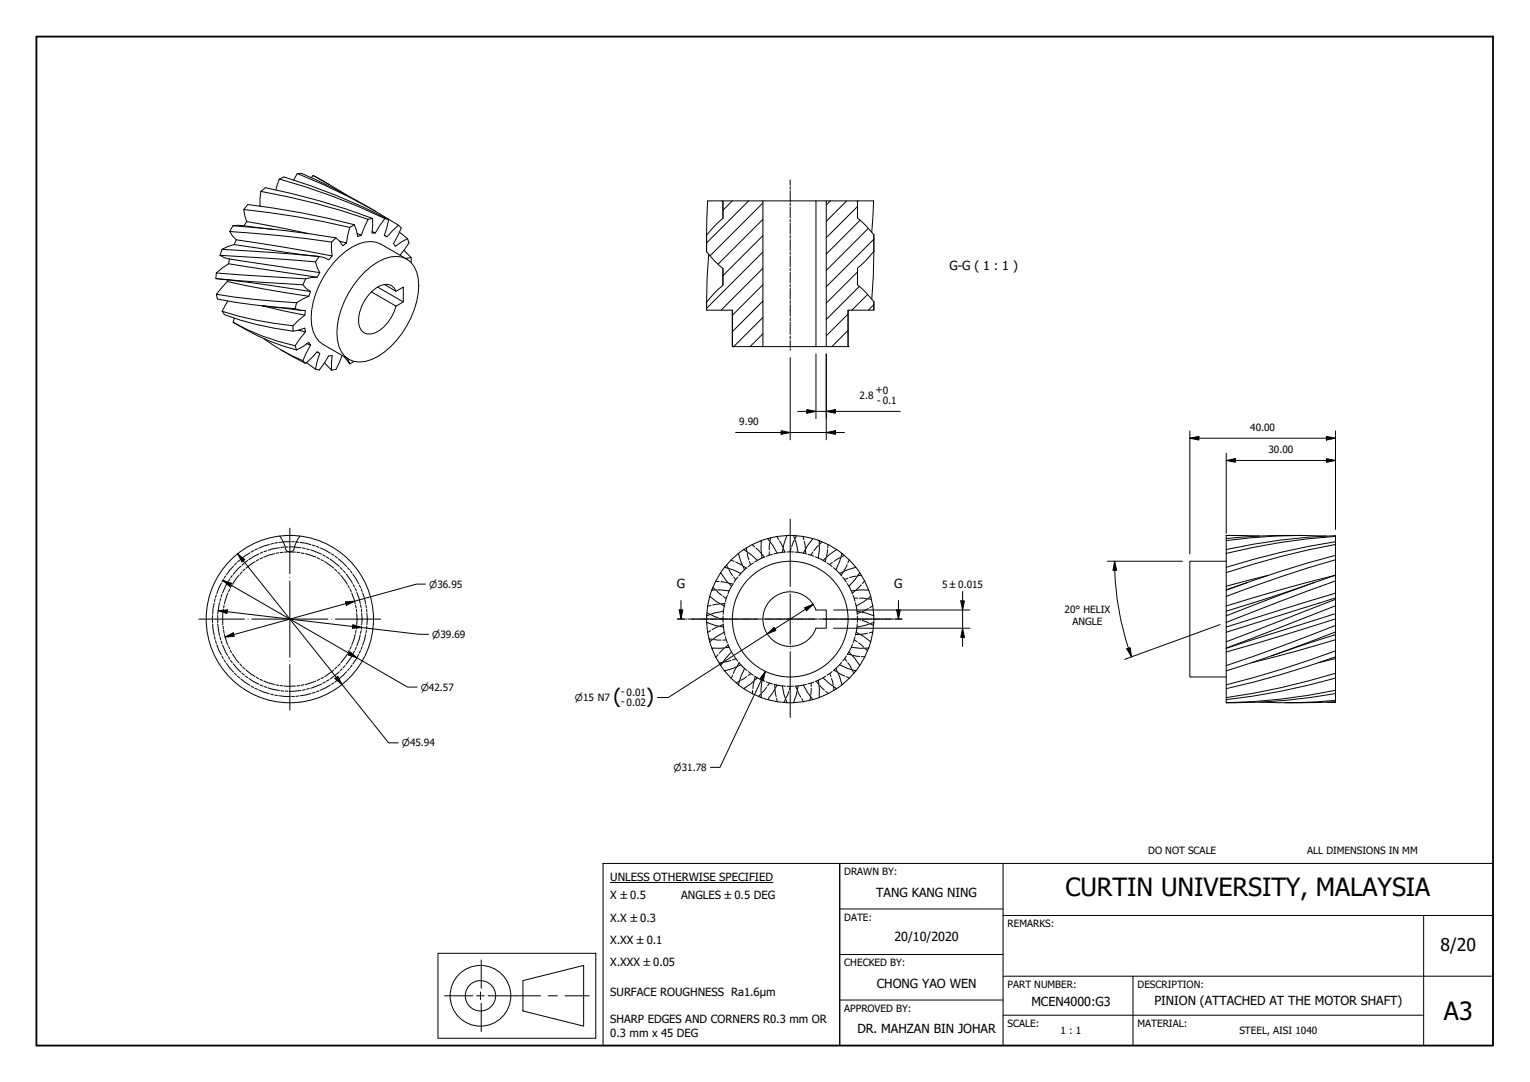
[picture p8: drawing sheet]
<svg xmlns="http://www.w3.org/2000/svg" width="420mm" height="297mm" viewBox="0 0 420 297" stroke-linecap="round" stroke-linejoin="round" font-family="sans-serif">
<!-- layer: Hatch (ISO) -->
<g fill="none" stroke="#000" stroke-width=".27">
<path d="M201.1 55.2l-2.6 2.5M205.6 55.2l-11.6 11.5M209.5 55.7l-14.5 14.5M228 55.2l-1.1 1.1M232.5 55.2l-5.6 5.6M235.5 56.7l-8.6 8.6M209.5 78.2l-8.4 8.4M209.5 73.7l-11.5 11.4M209.5 69.2l-15.5 15.5M209.5 64.7l-11 11M209.5 60.2l-12.3 12.3M235.5 74.6l-8.6 8.6"/>
<path d="M236 78.6l-9.1 9.1M236.2 60.4l-9.3 9.3M238.4 62.7l-11.5 11.5M240 65.7l-13.1 13M209.5 91.6l-3.5 3.6M209.5 87.1l-8 8.1M209.5 82.7l-8.4 8.3M232.9 90.7l-4.5 4.5M232.9 86.2l-6 6M238.3 80.8l-4.4 4.3M240 83.6l-1.6 1.5"/>
</g>
<!-- layer: Hidden (ISO) -->
<g fill="none" stroke="#000" stroke-width=".27">
<path d="M196.5 159.6l1 .1M197.9 159.7l1.9 .3M199.5 155.1l.4 .8M200.2 156.4l1 1.6M200.7 153.8l.9 .3M201.5 158.4l.5 .7M202 154.3l1.7 .9M202.6 158.4l-1 1.4M203.4 157.4l-.5 .7M204.2 155.4l.8 .5M205 150.4l.1 .9M205.1 155.8l-.6 .6"/>
<path d="M205.2 151.8l.5 1.9M205.8 154.1l.3 .9M206.5 149.5l.7 .6M206.9 154.5l-1.4 1.1M207.6 150.5l1.4 1.3M208 153.8l-.8 .5M209.3 152.2l.6 .7M210.1 152.9l-.8 .3M211.2 151.4v1M211.4 149.1l-.2 1.9M211.6 147.6l-.2 1M212.1 152.2l-1.6 .5"/>
<path d="M213.4 147.3l.4 .8M213.4 151.8l-.8 .3M214.1 148.5l.9 1.7M215.1 150.7l.4 .8M215.7 151.6h-.9M217.2 150.6l-.2 .9M217.9 151.5h-1.8M218.1 148.3l-.7 1.8M218.3 151.6h.9M218.7 147.1l-.4 .8M220.5 147.3l.3 .9M220.6 151.8l.9 .3"/>
<path d="M220.9 148.7l.3 1.8M221.2 151l.1 1M221.9 152.2l1.6 .5M223.2 151.6l-.5 .8M223.9 152.9l.8 .3M224.7 149.7l-1.2 1.5M225.7 148.7l-.6 .7M226 153.8l.8 .5M226.8 153.2l-.2 1M227.1 154.5l1.4 1.1M227.3 150.9l-.4 1.9M227.4 149.5l-.1 .9"/>
<path d="M228.6 154.4l-.8 .6M228.9 155.8l.6 .6M230.6 157.4l.5 .7M230.6 153.1l-1.6 1M231.4 158.4l1 1.4M231.5 157.1l-.5 .8M231.9 152.5l-.9 .4M232.6 155l-.8 1.7M232.8 158.8l-.9 .3M233.2 153.7l-.4 .9M235.1 158.2l-1.8 .4M236.6 157.9l-1 .2"/>
<path d="M237.4 159.5l-.6 .7M194.1 168.2l.9 .4M194.7 175.4l.9 .1M195.1 173.1l-.8 .5M195.2 166.2l-.9 .2M195.4 168.8l1.8 .8M195.8 161.2l.6 .7M196.1 175.6l1.9 .1M196.8 162.2l1.5 1.3M197.2 179.7l-.6 .7M197.3 172l-1.7 .9M197.6 165.8l-1.9 .3"/>
<path d="M197.6 169.7l.9 .3M198.6 169.1v1.7M198.6 171.5l-.9 .3M198.6 171.3l.1 .8M198.6 163.7l.8 .6M198.7 167.8l-.1 .9M198.9 178l-1.4 1.4M198.9 173.6l.2 .8M199 165.7l-.9 .1M199.1 165.5l-.2 .9M199.2 174.8l.5 1.7M199.4 175.7h-.9"/>
<path d="M199.7 163.4l-.5 1.7M199.9 176.9l.3 .8M200 177.1l-.8 .6M200.2 162.2l-.3 .8M200.3 160.1l.9 .2M200.9 179l.5 .7M201.4 160.2l-.5 .7M232.7 160.2l.4 .7M232.8 179.6l.9 .2M233.1 179l-.4 .7M233.8 162.2l.3 .8M234.1 176.9l-.3 .8"/>
<path d="M234.2 179.9l1.9 .3M234.3 163.4l.5 1.7M234.6 175.6l.8 .6M234.8 162.2l-.7 .6M234.8 174.8l-.5 1.7M234.9 165.5l.2 .9M235.1 173.6l-.2 .8M235.3 167.8l.1 .9M235.4 171.3v.8M235.4 169.1v1.7M235.5 169.9l.9 .3M235.5 164.2h-.9"/>
<path d="M235.8 176.5l1.4 1.2M235.9 174.2h-.9M236 164.2l1.9 .1M236.3 168.1l-.9 .4M236.5 160.6l-1.4 1.3M236.8 170.4l1.8 .7M237.6 178l.6 .7M238.3 173.8l-1.9 .3M238.4 164.4l.9 .1M238.4 167l-1.7 .9M239 171.3l.9 .4M239.7 166.3l-.8 .5"/>
<path d="M239.7 173.5l-.9 .2M198.4 181.8l-1 .2M200.7 181.3l-1.8 .5M201.2 185.4l-.4 .8M201.6 180.1l1 1.4M202.1 180.9l-.9 .3M202.2 183.2l-.8 1.7M202.9 181.8l.5 .7M203 187l-.9 .5M203 182l-.5 .8M204.5 183.5l.6 .6M205 185.8l-1.6 1"/>
<path d="M205.5 184.4l1.4 1M206.2 184.9l-.8 .6M206.7 189.5l-.1 1M207.1 187.1l-.3 1.9M207.2 185.6l.8 .5M207.4 185.7l-.2 1M208.9 190.5l-.6 .7M209.3 186.7l.8 .4M210.5 187.2l1.6 .6M210.5 188.7l-1.2 1.5M211.3 187.5l-.5 .8M212.6 187.9l.8 .2"/>
<path d="M212.7 187.9l.1 1M212.9 189.4l.2 1.9M213.2 191.7l.3 1M214.8 188.3l.9 .1M215.7 192l-.4 .9M216.1 188.4h1.8M216.6 189.8l-.7 1.8M217 188.4l-.2 .9M218.5 188.4l.4 .9M219.1 189.7l.8 1.7M219.2 188.3l-.9 .1M220.2 191.8l.5 .8"/>
<path d="M221.5 187.9l-.9 .2M222.6 191.3l-.2 1M222.8 187.5v1M222.8 189l-.2 1.9M223.5 187.2l-1.6 .6M224.1 187l.6 .7M224.7 186.7l-.8 .4M225 188.1l1.4 1.4M226.8 189.8l.7 .6M226.8 185.6l-.8 .5M227.9 184.9l.3 .9M228.3 186.2l.5 1.9"/>
<path d="M228.5 184.4l-1.4 1M228.9 188.6l.2 .9M229 184l.9 .5M229.5 183.5l-.6 .6M230.3 184.7l1.7 .9M231.1 181.8l-.5 .7M232 180.8l.5 .8M232.4 185.8l.9 .4M232.4 180.1l-1 1.4M232.8 181.9l1 1.7M234.1 184l.4 .8M236.5 180.3h1"/>
</g>
<!-- layer: Visible (ISO) -->
<g fill="none" stroke="#000" stroke-width=".27">
<path d="M66.9 57.5l.9 3.3-.8 1.2M66.9 57.5a234.2 234.2 0 0 1 29.1 4.9l-.9 4.3M66.9 57.5l1.2-1.4a221.2 221.2 0 0 1 29.2 5.6M71.6 52.5l-.2 2.1v2h.2M71.6 52.5l1.3-1a187 187 0 0 1 29.4 8.5l-.1 3.9 .9 .1-.9-.4M71.6 52.5a193.5 193.5 0 0 1 29.5 7.7l-1.9 4.3M76.7 49.1l-1 3M76.7 49.1a173.5 173.5 0 0 1 29 10.9l-2.6 4M76.7 49.1l1.3-.5a169.9 169.9 0 0 1 28.7 11.7l-1.1 4.3M81.6 47.6a164.7 164.7 0 0 1 27.8 14.2l-3.1 3.2-.7-.4M81.6 47.6h1.2a170.8 170.8 0 0 1 20.5 10.5M81.6 47.6l-1 1.8"/>
<path d="M86 48.2l9.1 5.3M86 48.2l-.5 .6M86 48.2l4.3 2.4M102.3 60l-1.2 .2M105.7 60l1 .3M198.3 55.2h-4l-.3 9.3 2.1-2.4 2.4-2.1v-4.6M198.3 55.2h11.2v40h-8.4v-10.1h-7.1v-2.2M198.3 55.2l.2 .2M198.5 55.4v4.5M209.5 55.2h14.6v40M224.1 55.2h2.8M235.5 59.8l2.4 2.2 2.1 2.4v4.7"/>
<path d="M235.5 55.3v4.5M235.6 55.2l-.1 4.6M235.6 55.2h-8.7v40h6v-10.1h7.1v-2.3l-2.1-2.4-2.4-2.2v-4.6l2.4-2.2 2.1-2.4M235.6 55.2h4.3l-.5 8.5M59.4 76.5l12.9 1.6 13 1.9-.5 1.3a286.9 286.9 0 0 1-22.4-4M59.4 74.9l-.1 1.6 23.9 1.7 .9 1 1.2 .8M59.4 74.9l24.5 1.7 1.7-.4 1.5-.1M60.4 70.1l1.2 .6 1.3 .4 24.9 3.7-.7 1.3-24.3-3.7M60.4 70.1l26.2 1.8 .5 1.6 .7 1.3M61 68.4l-.6 1.7M62.4 76.8v.5l-3 3.5M63 71.1l-.2 1.3-3.4 2.5"/>
<path d="M63.1 63.6l.8 1.2 1 1-.6 1.3-3.3 1.3M63.1 63.6a337.9 337.9 0 0 1 28 2.9l.1 3.8M64 62l2.4-.1 8.6 1.1M64 62a297.1 297.1 0 0 1 28.3 3.3l1 1 .8 1.2 1-.8-1.8-.5M64 62l-.9 1.6M64.3 67.1l15.4 2.4 8 .9M64.9 65.8l12.9 2 13.4 2.5-.9 1-1.2-.6a306.3 306.3 0 0 0-28.1-2.3M67.8 60.8l16.8 3.3M83.9 76.6l-.7 1.6M87.7 70.4l-1.1 1.5M92.3 65.3l-1.2 1.2M97.3 61.7l.6 1.5 .3 1.7 1-.4-1.1-.4"/>
<path d="M97.3 61.7l-1.3 .7M100.3 74.6a11.5 11.5 0 0 1 10.1-4 6.3 6.3 0 0 1 4.5 5.9 23.6 23.6 0 0 1-7.7 18.7 13.6 13.6 0 0 1-8.5 4.2 6.2 6.2 0 0 1-6-6.1 23.6 23.6 0 0 1 7.6-18.7zM103.7 78.8l7.1 4.1M105.5 78.1l3.3 1.9M105.6 64.6l.3 .2M108.8 80l2-1.2v4.1l-2 1.1M108.8 80a2.93 2.93 0 0 0-4.5-1.5 11.4 11.4 0 0 0-5.8 10.1 3 3 0 0 0 4.7 2.7 11.5 11.5 0 0 0 5.6-7.3M109.4 61.8l.8 .8-2.1 4.3 .4 .7 3.4-2.1M109.7 63.7l2.2 1.8M110.9 68.7l2 2-1.5 .2M111.7 71.1l-7.1-4.1a7.7 7.7 0 0 0-7.9 .8 24.8 24.8 0 0 0-11.3 19.5 8.2 8.2 0 0 0 3.3 7.3l7.1 4M111.9 65.5l.4 1.2-2.5 3.4"/>
<path d="M112.9 70.7v1.4M194 64.5v4.6l2.1 2.5 2.4 2.1v4.6l-2.4 2.2-2.1 2.4M194.6 69.8l-.4 6.6-.2 6.5M198.5 73.7v4.6M235.5 73.7v4.5M240 69l-.2 6.6-.4 6.5M59.4 80.8l.3 1.3a161.3 161.3 0 0 0 21.3 2.6l1.4 .5 1.5 .1-.2 1.2-11.6-2.5M59.4 80.8a206 206 0 0 0 22 2.3l3.4-1.8M61 85.5l.6 .9a81.7 81.7 0 0 0 18.9 4.5l1.5-.3 1.7-.5 .2 1-1.8-.5M61 85.5a94.1 94.1 0 0 0 19.5 3.9l3.2-2.9M62.5 82.6l-1.5 2.9M64.1 88.5a61.9 61.9 0 0 0 17.3 7.6l3.4-2.1 .5 .8-1-.4"/>
<path d="M64.3 87.4l-.3 1.1a59.8 59.8 0 0 0 17 6.4l2.9-3.8M72.4 92.9a52.3 52.3 0 0 0 10.8 6.1l2.1-4.2M72.4 84l10.3 1.2M77.1 96l6.8 3.8 3.2-3.2 .7 .4-1.2 4.3-2.4-1.7M80.5 89.4v1.5M81 94.9l.4 1.2M81.4 83.1l-.4 1.6M83.2 99l.7 .8M87.1 96.6l.3 .2M89.1 99.6l2 2 .1-3.9h-.9l-2.6 3.9-1.1-.3M94 97.6l-1.7 3.8-1.2 .2M94.5 97.9l1.5 2-.5-1.4"/>
<path d="M97.2 99.2l-1.2 .7M102 80.1l6.8 3.9M194 82.9v2.2M201.1 95.2h.1M201.1 85.1v10.1M209.5 95.2h17.4M232.9 95.2h.1M232.9 85.1v10.1M240 82.9v2.2M197.9 157.2l1.4 2 1.6 1.7-.7 1.3-2.4-.3-2.3 .1 1-2.5zM199 155.7l-1.1 1.5M200.8 153.7l2-1.8 .7 2.3 1 2.2-1.1 1-2.1-1-2.3-.7z"/>
<path d="M204.2 150.9l2.4-1.4 2.5-1.1-.1 2.4 .3 2.4-1.3 .6-1.8-1.6-2-1.3-1.4 1M210.8 147.9l2.6-.6 2.7-.3-.8 2.3-.5 2.3-1.4 .2-1.2-2zM210.8 147.9l-1.7 .5M216.1 147h1.8M217.9 147l2.7 .3 2.6 .6-1.4 1.9-1.2 2-1.4-.2-.5-2.3zM223.2 147.9l1.8 .5M225 148.4l2.4 1.1 2.4 1.4-2 1.3-1.8 1.6-1.3-.6 .3-2.4zM229.8 150.9l1.4 1M231.2 151.9l2 1.8 1.8 2-2.3 .7-2.1 1-1.1-1 1-2.2zM235 155.7l1.1 1.5M236.1 157.2l1.4 2.3 1.1 2.5-2.4-.1-2.4 .3-.7-1.3 1.6-1.7zM336.7 150.9a163.5 163.5 0 0 1 30-3.8v12.4"/>
<path d="M336.7 147l9.2 .2M336.7 154.1h-10v31.8h10M336.7 147v13.9M336.7 147h2.3M342.7 159.9l-6 2M348.2 158l-11.5 2.9M357.4 147h-4.6a153.4 153.4 0 0 0-16.1 .9M361 159.9l-12.8 4.3-11.5 3.6M364.3 147.2a151.6 151.6 0 0 0-27.6 1.2M366.6 158a481.1 481.1 0 0 0-29.9 8.4M366.7 159.5v5M366.7 148.7a203.2 203.2 0 0 0-30 7"/>
<path d="M366.7 147.3a171.2 171.2 0 0 0-30 4.6M366.7 152.5a303.7 303.7 0 0 0-30 9.5M366.7 149.5a220.1 220.1 0 0 0-30 7.7M366.7 157.9l-15 5.4-15 5.8M366.7 153.7a349 349 0 0 0-30 10M366.7 159.5l-15 5.5-15 5.9M194.1 170.9l2.2 .8 2.4 .4 .2 1.5-2.1 1.1-1.9 1.5-.6-2.6zM194.1 169.1v1.8M194.9 176.2l.6 1.7M194.9 163.7l1.9 1.5 2.1 1.2-.2 1.4-2.4 .5-2.2 .8 .2-2.7zM195.5 162l-.6 1.7M211.6 164.8a7.5 7.5 0 0 1 12.5 2.7h2.8v5h-2.8a7.5 7.5 0 0 1-11 3.9 7.5 7.5 0 0 1-1.5-11.6z"/>
<path d="M233.8 177.7l2.4 .3 2.3-.1-1 2.5-1.4 2.3-1.4-2-1.6-1.7zM235.1 166.4l2.1-1.2 1.9-1.5 .6 2.7 .3 2.7-2.3-.8-2.3-.5zM235.4 172.1l2.3-.4 2.3-.8-.3 2.7-.6 2.6-1.9-1.5-2.1-1.1zM238.6 162l.5 1.7M239.1 176.2l-.5 1.7M240 169.1v1.8M336.7 160.9v1.1M336.7 162v30.9M366.7 166.3v5.4M366.7 173.5v5.2M366.7 162.8l-30 9.3M366.7 164.2l-30 9.4"/>
<path d="M366.7 164.5l-30 11.7M366.7 168.5l-30 9.5M366.7 169.9l-15 4.7-15 4.4M366.7 171.7a559 559 0 0 1-30 11M366.7 166.3l-30 11.6M366.7 175.6l-11.5 3.4-11.5 3M366.7 178.7a287.3 287.3 0 0 1-30 9.3M366.7 173.5a450.3 450.3 0 0 1-30 10.7M366.7 174.2l-17.5 5.8M366.7 164.5v1.8M366.7 171.7v1.8M366.7 178.7v1.6"/>
<path d="M197.9 182.7l-1.4-2.3-1-2.5 2.3 .1 2.4-.3 .7 1.3-1.6 1.7-1.4 2 1.1 1.5M199 184.2l2.3-.7 2.1-1 1.1 1-1 2.2-.7 2.3-2-1.8zM202.8 188l1.4 1.1M209.1 191.5l-2.5-1.1-2.4-1.3 2-1.4 1.8-1.6 1.3 .6-.3 2.4 .1 2.4 1.7 .6M213.4 188.1l1.4 .2 .5 2.4 .8 2.2-2.7-.3-2.6-.5 1.4-1.9zM216.1 192.9h1.8M219.2 188.3l1.4-.2 1.2 2.1 1.4 1.9-2.6 .5-2.7 .3 .8-2.2zM224.7 186.7l1.3-.6 1.8 1.6 2 1.4-2.4 1.3-2.4 1.1v-2.4zM225 191.5l-1.8 .6M230.6 182.5l2.1 1 2.3 .7-1.8 2-2 1.8-.7-2.3-1-2.2zM231.2 188l-1.4 1.1M236.1 182.7l-1.1 1.5"/>
<path d="M366.7 180.3v4.5M366.7 184.8a197.4 197.4 0 0 1-30 6.7M366.7 180.3a255.7 255.7 0 0 1-30 8.8M366.7 189.5a160.3 160.3 0 0 1-30 3.4M366.7 186.2a184.8 184.8 0 0 1-30 5.9M366.7 192.3a150.8 150.8 0 0 1-20.8 .5M366.7 190.4a158.4 158.4 0 0 1-30 2.5M366.7 192.6l-13.9 .3M366.7 184.8v8.1l-2.4-.1M366.7 180.8l-4.7 1.2"/>
<circle cx="217" cy="170" r="15.9"/>
</g>
<!-- layer: Section Line (ISO) -->
<g fill="none" stroke="#000" stroke-width=".27">
<path d="M186 169.9h2M186.5 167.4h1l-.5 2.5zM187 164.8v5.1M188.3 169.9h.4M189 169.9h2M191.3 169.9h.4M192 169.9h2M194.3 169.9h.4M195 169.9h1.9M197.3 169.9h.4M198 169.9h1.9M200.2 169.9h.4"/>
<path d="M201 169.9h1.9M203.2 169.9h.4M204 169.9h1.9M206.2 169.9h.4M206.9 169.9h2M209.2 169.9h.4M209.9 169.9h2M212.2 169.9h.4M212.9 169.9h2M215.2 169.9h.4M215.9 169.9h1.9M218.2 169.9h.4"/>
<path d="M218.9 169.9h1.9M221.1 169.9h.4M221.9 169.9h1.9M224.1 169.9h.4M224.8 169.9h2M227.1 169.9h.4M227.8 169.9h2M230.1 169.9h.4M230.8 169.9h2M233.1 169.9h.4M233.8 169.9h1.9M236.1 169.9h.4"/>
<path d="M236.8 169.9h1.9M239.1 169.9h.4M239.8 169.9h1.9M242 169.9h.4M242.8 169.9h1.9M245 169.9h.4M245.8 169.9h1.9M246.2 167.4h1l-.5 2.5zM246.7 164.8v5.1"/>
</g>
<g fill="#000">
<path d="M186.5 167.4h1l-.5 2.5z" fill-rule="evenodd"/>
<path d="M246.2 167.4h1l-.5 2.5z" fill-rule="evenodd"/>
</g>
<!-- layer: Border (ISO) -->
<path d="M10 10h400v277h-400z" fill="none" stroke="#000" stroke-width=".5"/>
<!-- layer: Title (ISO) -->
<g fill="none" stroke="#000" stroke-width=".27">
<path d="M165.6 237h65v50h-65zM230.6 237h179.4v50h-179.4zM275.5 237v50M167.6 242.3h44.7M230.6 249.5h44.9M275.5 251.3h134.5M391 251.3v35.7M120.3 261.7h43.3v23.3h-43.3zM122.1 273.4h7.8M130.9 273.4h2.1M131.9 272.3v2.1M132.2 263.5v7.8"/>
<path d="M132.2 275.4v7.8M134 273.4h14.5M143.6 269.2l16.7-4.2v16.7l-16.7-4.2zM150.5 273.4h2.6M155.1 273.4h6.7M230.6 274.5h44.9M230.6 262h44.9M275.5 278.7h115.5M275.5 268h134.5M311.1 268v19"/>
<circle cx="131.9" cy="273.4" r="8.3"/>
<circle cx="131.9" cy="273.4" r="4.2"/>
</g>
<!-- layer: Sketch Geometry (ISO) -->
<g fill="none" stroke="#000" stroke-width=".27">
<path d="M61.3 159.1l-.3 .7M62 158.1l-.5 .6M62.5 160l-1.4 2.8M63.1 159l-.4 .6M63.8 158l-.5 .6M64.1 155.4l-1.9 2.4M64.9 154.5l-.5 .6M65.6 157.9l-1.8 2.5M65.8 153.8l-.6 .5M66.2 155.4l-2.2 2.3M66.4 157.1l-.5 .5M67.1 154.6l-.6 .5"/>
<path d="M67.3 156.3l-.6 .5M68 153.9l-.6 .4M68.6 151.8l-2.5 1.8M69.6 151.2l-.6 .4M70 154.2l-2.5 1.8M70.7 150.7l-.7 .3M71 153.6l-.6 .4M71.1 152.1l-2.7 1.6M72.1 153.1l-.7 .3M72.2 151.6l-.8 .3M73.3 151.2l-.8 .2M74 149.5l-3 1"/>
<path d="M75.1 149.2l-.8 .2M75.4 152l-2.9 1M76.2 149l-.7 .1M76.5 151.8l-.7 .1M76.7 150.4l-3 .7M76.8 147.2l1.3 2.3 .4 1.4a1.32 1.32 0 0 0 2.2 0l.4-1.4 1.3-2.3M77.7 151.6l-.8 .1M77.9 150.2l-.8 .1M79.1 150.2h-.8M79.5 150.2l3.1 .2M79.7 148.7l-3.1 .2M80.1 148.7h.8"/>
<path d="M81.1 151.6h-3M81.2 148.8l.8 .1M81.5 151.6l.8 .1M82.4 148.9l3 .6M82.7 151.8l.7 .1M83 150.4l.8 .2M83.8 152l3 .9M84.2 150.7l.8 .2M85.3 151l3 1.1M85.8 149.6l.7 .3M86.9 150l.7 .3M87.1 153.1l.7 .4"/>
<path d="M88 150.4l2.7 1.5M88.1 153.6l.7 .4M88.6 152.3l.7 .4M89.2 154.2l2.5 1.8M89.7 152.9l.6 .4M90.7 153.5l2.4 2M91 152.1l.7 .4M91.9 156.3l.6 .5M92 152.7l.6 .5M92.8 157.1l.5 .5M92.9 153.4l2.3 2.1M93.4 155.8l.6 .5"/>
<path d="M93.6 157.9l1.8 2.5M94.2 156.6l.6 .6M95 157.5l1.8 2.6M95.4 155.8l.6 .6M96.2 156.7l.5 .6M96.9 157.6l1.6 2.7M58.3 170.2l.1 .7M58.4 169l-.1 .8M58.4 171.3l.4 3.1M58.8 165.5l-.4 3.1M58.9 174.8l.2 .7M59.1 164.4l-.2 .8"/>
<path d="M59.2 175.9l.2 .7M59.4 163.3l-.2 .7M59.6 177l1.2 2.8M59.8 171.3l.5 3.2M59.8 169v.8M59.8 170.2v.7M60.3 165.5l-.5 3.1M60.4 174.8l.2 .8M60.6 164.3l-.2 .8M60.7 176l.2 .7M60.8 160.1l-1.2 2.8M60.9 163.2l-.2 .7"/>
<path d="M61.1 177.1l1.4 2.9M61.2 168.4v3.1M61.3 171.9l.1 .8M61.4 167.3l-.1 .7M61.4 173l.1 .8M61.5 166.1l-.1 .8M61.6 174.2l1 2.9M62.6 162.8l-1 2.9M62.8 177.5l.3 .7M63.1 161.8l-.3 .7M63.2 178.5l.4 .7M63.6 160.7l-.4 .7"/>
<path d="M63.8 179.5l1.8 2.5M95.4 179.5l-1.8 2.5M95.6 160.7l.3 .7M95.9 178.5l-.3 .7M96.1 161.8l.4 .7M96.5 177.5l-.4 .7M96.6 162.8l.9 3M96.8 179.8l-1.8 2.6M97 160.5l.4 .7M97.4 178.7l-.4 .7M97.5 174.2l-.9 2.9M97.5 161.5l.4 .8"/>
<path d="M97.6 166.1l.2 .8M97.8 173l-.2 .8M97.9 177.7l-.4 .7M97.9 167.3v.7M97.9 171.9v.8M98 168.4v3.1M98 162.6l.9 3.1M98.5 179.6l-1.6 2.7M98.7 160.6l.3 .7M98.9 174.3l-.9 3M99 166l.2 .8M99 178.6l-.3 .7"/>
<path d="M99.2 173.1l-.2 .8M99.2 161.7l.2 .7M99.2 167.2l.1 .8M99.3 171.9l-.1 .8M99.3 168.4v3.1M99.4 177.5l-.2 .8M99.6 162.8l.8 2.9M100.4 174.2l-.8 3M100.5 166.1l.1 .8M100.6 173l-.1 .8M100.7 167.3v.7M100.7 171.9v.8"/>
<path d="M100.8 168.4v3.1M61 180.2l.3 .6M61.5 181.2l.5 .6M62.2 182.1l1.9 2.4M62.7 180.3l.4 .7M63.3 181.3l.5 .6M64 182.2l2.2 2.3M64.4 184.8l.5 .6M65.2 185.6l.6 .5M65.9 182.3l.5 .6M66.1 186.4l2.5 1.8M66.5 184.8l.6 .5"/>
<path d="M66.7 183.2l.6 .5M67.4 185.6l.6 .4M67.5 183.9l2.5 1.8M68.4 186.3l2.7 1.5M69 188.4l.6 .4M70 188.9l.7 .3M70.4 185.9l.6 .4M71 189.4l3 1M71.4 186.5l.7 .3M71.4 188l.8 .4M72.5 186.9l2.9 1M72.5 188.5l.8 .2"/>
<path d="M73.7 188.9l3 .7M74.3 190.5l.8 .2M75.5 190.8l.7 .1M75.8 188l.7 .2M76.6 191l3.1 .2M76.9 188.2l.8 .1M77.1 189.6l.8 .1M78.1 188.3h3M78.3 189.7l.8 .1M80.1 191.2h.8M82 191.1l-.8 .1M82.3 188.2l-.8 .1"/>
<path d="M82.6 189.5l-3.1 .3M83.4 188l-.7 .1M83.8 189.3l-.8 .2M85 189l-.8 .2M85.4 190.4l-3 .6M86.5 190.1l-.7 .2M86.8 187l-3 .9M87.6 189.6l-.7 .3M87.8 186.5l-.7 .3M88.3 187.8l-3 1.1M88.8 185.9l-.7 .4M89.3 187.2l-.7 .4"/>
<path d="M90.3 186.6l-.6 .4M90.7 188.1l-2.7 1.4M91.7 183.9l-2.5 1.9M91.7 187.4l-.7 .5M92.5 183.1l-.6 .6M92.6 186.7l-.6 .5M93.1 184.4l-2.4 2M93.3 182.3l-.5 .6M94 183.6l-.6 .5M94.8 182.7l-.6 .6M95.2 184.4l-2.3 2.1M96 183.5l-.6 .6"/>
<path d="M96.7 182.6l-.5 .6"/>
<circle cx="79.6" cy="170" r="23"/>
</g>
<!-- layer: Center Mark (ISO) -->
<g fill="none" stroke="#000" stroke-width=".27">
<path d="M79.6 145v12.5M79.6 158.5h.1M79.6 159.5v20.9M217 142.5v18.5M54.6 170h12.5M68.1 170h.1M69.1 170h21M91.1 170h.1M92.1 170h12.5M189.9 170h18.2M209.1 170h.1M210.1 170h13.8"/>
<path d="M217 162h.1M217 163v13.9M217 177.9h.1M217 178.9v18.1M224.9 170h.1M226 170h18.9M79.6 181.4h.1M79.6 182.4v12.5"/>
</g>
<!-- layer: Dimension (ISO) -->
<g fill="none" stroke="#000" stroke-width=".27">
<path d="M217 98.2v22.5M224.1 97.2v17.7M226.9 97.2v23.5M202 118.7h29.9M214.5 118.2l2.5 .5-2.5 .5zM219.1 112.9h28.1M221.6 112.4l2.5 .5-2.5 .5zM226.9 118.7l2.5-.5v1zM226.9 112.9l2.5-.5v1zM326.7 118.3v33.8M364.2 119.8l2.5 .5-2.5 .5zM366.7 118.3v27"/>
<path d="M326.7 120.3l2.5-.5v1zM326.7 120.3h40M336.7 126.4l2.5-.5v1zM336.7 126.4h30M336.7 124.4v22M364.2 125.9l2.5 .5-2.5 .5zM61.2 159.3l2.4 .8-.5 .9zM61.2 159.3l50.7 29.3h2.6M65.3 152l1.9 1.7-.8 .6zM65.3 152l41.4 51.9h2.7M304.1 154.1h20.6M306.1 154.1l.5 2.5h-1z"/>
<path d="M306.1 154.1a76.4 76.4 0 0 0 4.6 26.2M59.9 167.6l2.5-.2-.1 1zM59.9 167.6l55.2 6.5h2.6M61.8 174.9l2.3-1.2 .2 1zM94.9 165.2l2.5-.2-2.3 1.2zM96.1 178.9l1.9 1.7-2.4-.8zM96.9 171.5l2.4 .8-2.5 .2zM116.9 160.4h-2.5l-52.6 14.5M210.7 174l1.8-1.8 .6 .9zM220.9 166.8l2.4-.9-1.8 1.8zM223.3 165.9l-39.8 25.6h-3M228.9 172.5h37.4"/>
<path d="M228.9 167.5h37.4M263.8 165h1l-.5 2.5zM264.3 172.5l.5 2.5h-1zM264.3 162.4v15.1M309.4 178.1l1-.3 .3 2.5zM335.1 171.5l-26.3 9.5M92 186.3l.8-.7 1.1 2.3zM210.2 184.3l-.6 2.5-.9-.4zM210.2 184.3l-12.5 26.4h-2.6"/>
</g>
<g fill="#000">
<path d="M214.5 118.2l2.5 .5-2.5 .5z" fill-rule="evenodd"/>
<path d="M221.6 112.4l2.5 .5-2.5 .5z" fill-rule="evenodd"/>
<path d="M226.9 118.7l2.5-.5v1z" fill-rule="evenodd"/>
<path d="M226.9 112.9l2.5-.5v1z" fill-rule="evenodd"/>
<path d="M326.7 120.3l2.5-.5v1z" fill-rule="evenodd"/>
<path d="M336.7 126.4l2.5-.5v1z" fill-rule="evenodd"/>
<path d="M364.2 125.9l2.5 .5-2.5 .5z" fill-rule="evenodd"/>
<path d="M364.2 119.8l2.5 .5-2.5 .5z" fill-rule="evenodd"/>
<path d="M65.3 152l1.9 1.7-.8 .6z" fill-rule="evenodd"/>
<path d="M306.1 154.1l.5 2.5h-1z" fill-rule="evenodd"/>
<path d="M59.9 167.6l2.5-.2-.1 1z" fill-rule="evenodd"/>
<path d="M61.2 159.3l2.4 .8-.5 .9z" fill-rule="evenodd"/>
<path d="M61.8 174.9l2.3-1.2 .2 1z" fill-rule="evenodd"/>
<path d="M94.9 165.2l2.5-.2-2.3 1.2z" fill-rule="evenodd"/>
<path d="M96.1 178.9l1.9 1.7-2.4-.8z" fill-rule="evenodd"/>
<path d="M96.9 171.5l2.4 .8-2.5 .2z" fill-rule="evenodd"/>
<path d="M210.7 174l1.8-1.8 .6 .9z" fill-rule="evenodd"/>
<path d="M220.9 166.8l2.4-.9-1.8 1.8z" fill-rule="evenodd"/>
<path d="M263.8 165h1l-.5 2.5z" fill-rule="evenodd"/>
<path d="M264.3 172.5l.5 2.5h-1z" fill-rule="evenodd"/>
<path d="M309.4 178.1l1-.3 .3 2.5z" fill-rule="evenodd"/>
<path d="M92 186.3l.8-.7 1.1 2.3z" fill-rule="evenodd"/>
<path d="M210.2 184.3l-.6 2.5-.9-.4z" fill-rule="evenodd"/>
</g>
<!-- layer: Centerline (ISO) -->
<g fill="none" stroke="#000" stroke-width=".27">
<path d="M217 49.4v1.5M217 51.2v.8M217 52.4v2.9M217 55.7v.8M217 56.8v3M217 60.2v.7M217 61.3v3M217 64.7v.7M217 65.8v3M217 69.1v.8M217 70.2v3M217 73.6v.7"/>
<path d="M217 74.7v3M217 78.1v.7M217 79.2v3M217 82.5v.8M217 83.7v3.1M217 87.2v.9M217 88.5v3.3M217 92.2v.9M217 93.5v2M217 95.8v.4"/>
</g>
<g font-size="6.9">
<text x="292.6" y="246.1">CURTIN UNIVERSITY, MALAYSIA</text>
<text x="396.5" y="280">A3</text>
</g>
<g font-size="5.5">
<text x="168.5" y="193">(</text>
<text x="177.4" y="193">)</text>
</g>
<text font-size="4.8" x="395.6" y="261.1">8/20</text>
<g font-size="3.4">
<text x="260.7" y="74">G-G ( 1 : 1 )</text>
<text x="185.9" y="161.3">G</text>
<text x="245.6" y="161.3">G</text>
<text x="240.6" y="246.2">TANG KANG NING</text>
<text x="245.6" y="258.4">20/10/2020</text>
<text x="240.8" y="271.2">CHONG YAO WEN</text>
<text x="317" y="275.9">PINION (ATTACHED AT THE MOTOR SHAFT)</text>
<text x="283.2" y="276.2">MCEN4000:G3</text>
<text x="235.4" y="283.7">DR. MAHZAN BIN JOHAR</text>
</g>
<g font-size="3.1">
<text x="167.6" y="241.8">UNLESS OTHERWISE SPECIFIED</text>
<text x="167.6" y="246.9">X ±0.5</text>
<text x="187.1" y="246.9">ANGLES ±0.5 DEG</text>
<text x="167.6" y="253">X.X ±0.3</text>
<text x="167.6" y="259.1">X.XX ±0.1</text>
<text x="167.6" y="265.1">X.XXX ±0.05</text>
<text x="167.6" y="273.5">SURFACE ROUGHNESS Ra1.6µm</text>
<text x="167.6" y="280.9">SHARP EDGES AND CORNERS R0.3 mm OR</text>
<text x="167.6" y="284.6">0.3 mm x 45 DEG</text>
</g>
<g font-size="2.7">
<text x="240.4" y="108">+0</text>
<text x="236.1" y="109.5">2.8</text>
<text x="240.9" y="110.8">- 0.1</text>
<text x="203" y="116.7">9.90</text>
<text x="343.3" y="118.3">40.00</text>
<text x="348.3" y="124.4">30.00</text>
<text x="258.7" y="161.4">5 ±0.015</text>
<text x="292.4" y="168.4">20° HELIX</text>
<text x="294.5" y="171.5">ANGLE</text>
<text x="170.6" y="190.8">- 0.01</text>
<text x="170.6" y="193.6">- 0.02</text>
<text x="315.3" y="234.4">DO NOT SCALE</text>
<text x="359" y="234.4">ALL DIMENSIONS IN MM</text>
<text x="231.9" y="240.3">DRAWN BY:</text>
<text x="231.9" y="252.8">DATE:</text>
<text x="276.7" y="254.6">REMARKS:</text>
<text x="231.9" y="265.3">CHECKED BY:</text>
<text x="276.7" y="271.2">PART NUMBER:</text>
<text x="312.4" y="271.3">DESCRIPTION:</text>
<text x="231.9" y="277.8">APPROVED BY:</text>
<text x="276.7" y="282">SCALE:</text>
<text x="312.4" y="282">MATERIAL:</text>
<text x="291.3" y="284">1 : 1</text>
<text x="340.4" y="284">STEEL, AISI 1040</text>
</g>
<g font-size="2.6">
<text x="117.9" y="161.3">⌀36.95</text>
<text x="118.7" y="175.1">⌀39.69</text>
<text x="115.5" y="189.6">⌀42.57</text>
<text x="157.9" y="192.5">⌀15 N7</text>
<text x="110.4" y="204.9">⌀45.94</text>
<text x="185" y="211.6">⌀31.78</text>
</g>
</svg>
